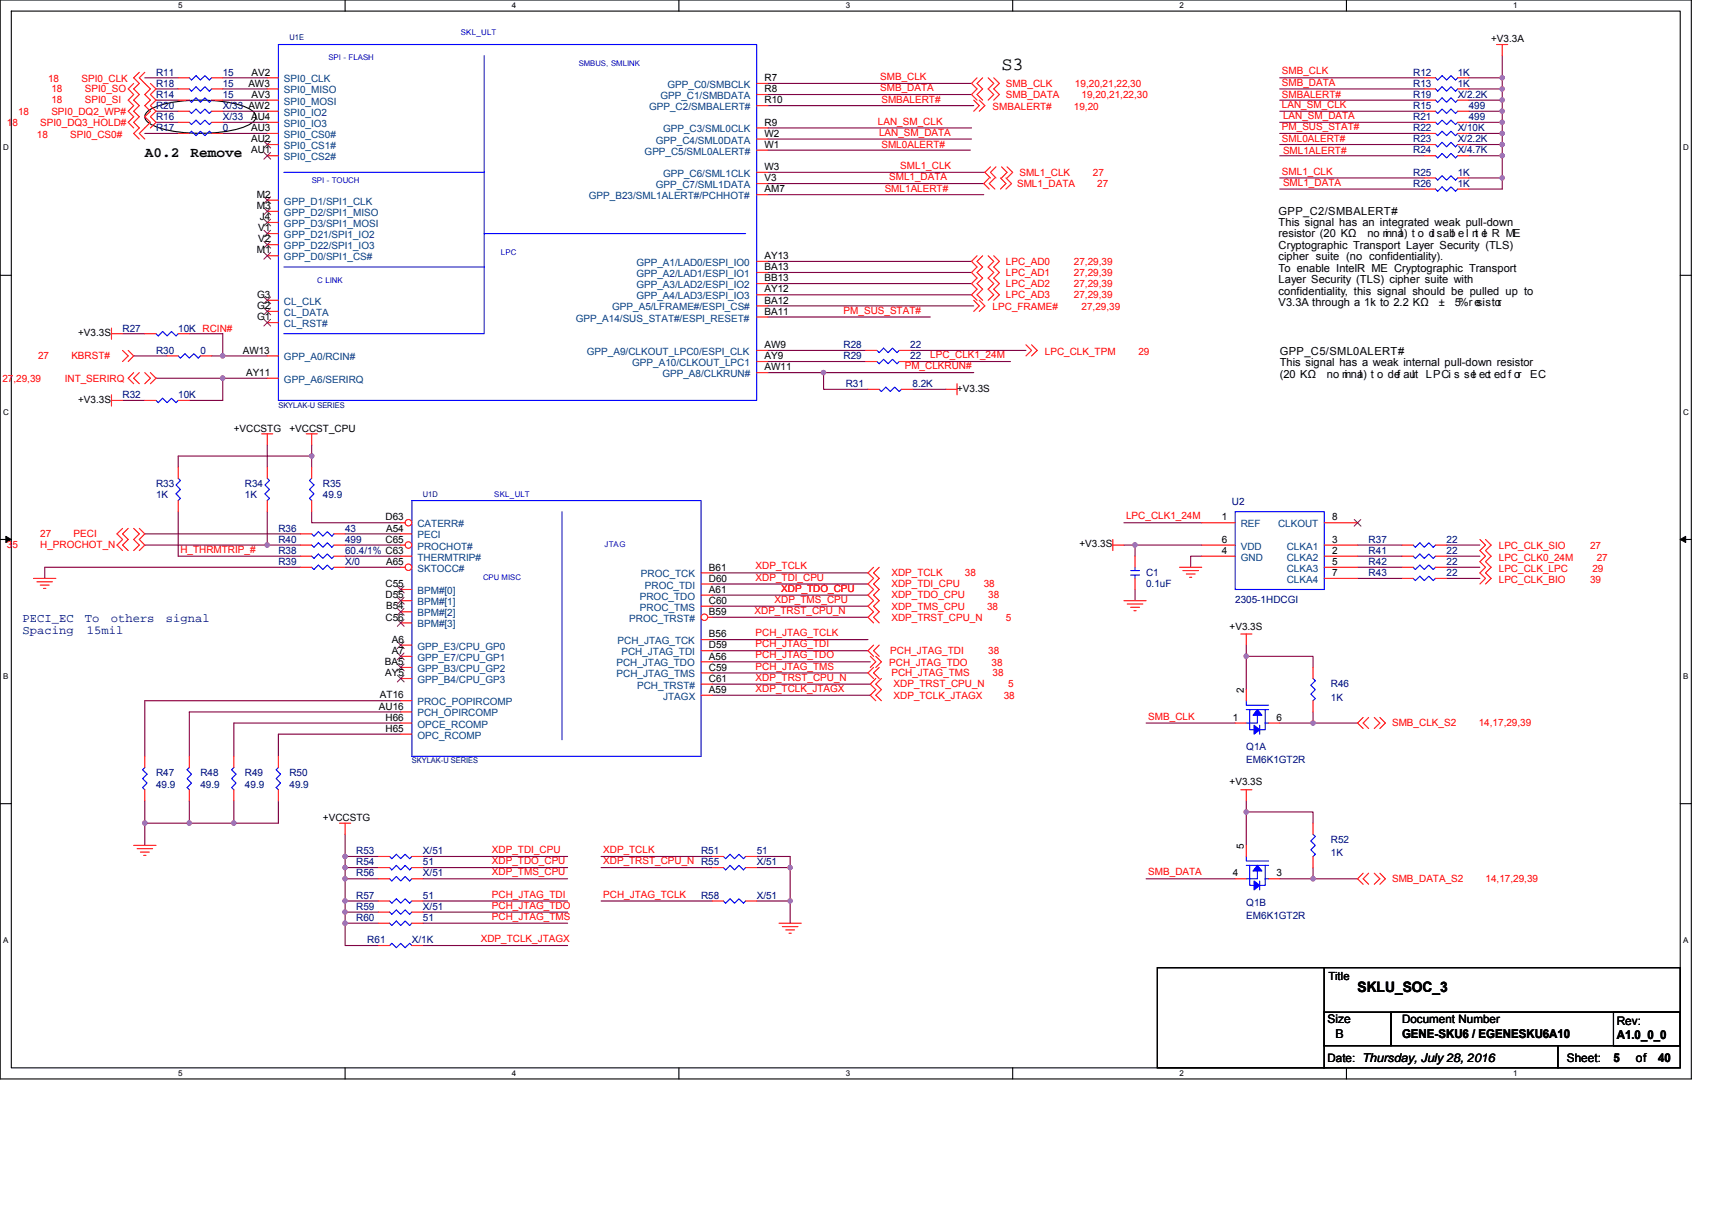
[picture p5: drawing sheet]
<svg xmlns="http://www.w3.org/2000/svg" width="297mm" height="210mm" viewBox="0 0 297 210" stroke-linecap="round" stroke-linejoin="round" font-family="sans-serif">
<path d="M0 0h293.5v187.2h-293.5zM2 1.9h289.5v183.4h-289.5z" fill="none" stroke="#000" stroke-width=".19"/>
<g fill="#fff">
<path d="M30.9 .2h.8v1.6h-.8z"/>
<path d="M30.9 185.5h.8v1.6h-.8z"/>
</g>
<path d="M59.9 0v1.9M59.9 185.3v1.9" fill="none" stroke="#000" stroke-width=".19"/>
<g fill="#fff">
<path d="M88.8 .2h.8v1.6h-.8z"/>
<path d="M88.8 185.5h.8v1.6h-.8z"/>
</g>
<path d="M117.8 0v1.9M117.8 185.3v1.9" fill="none" stroke="#000" stroke-width=".19"/>
<g fill="#fff">
<path d="M146.7 .2h.8v1.6h-.8z"/>
<path d="M146.7 185.5h.8v1.6h-.8z"/>
</g>
<path d="M175.7 0v1.9M175.7 185.3v1.9" fill="none" stroke="#000" stroke-width=".19"/>
<g fill="#fff">
<path d="M204.7 .2h.7v1.6h-.7z"/>
<path d="M204.7 185.5h.7v1.6h-.7z"/>
</g>
<path d="M233.6 0v1.9M233.6 185.3v1.9" fill="none" stroke="#000" stroke-width=".19"/>
<g fill="#fff">
<path d="M262.6 .2h.7v1.6h-.7z"/>
<path d="M262.6 185.5h.7v1.6h-.7z"/>
<path d="M.5 24.8h1v1.6h-1z"/>
<path d="M292 24.8h1v1.6h-1z"/>
<path d="M.5 70.7h1v1.5h-1z"/>
<path d="M292 70.7h1v1.5h-1z"/>
</g>
<path d="M0 47.8h2M291.5 47.8h2" fill="none" stroke="#000" stroke-width=".19"/>
<g fill="#fff">
<path d="M.5 116.5h.9v1.6h-.9z"/>
<path d="M292 116.5h.9v1.6h-.9z"/>
</g>
<path d="M0 93.6h2M291.5 93.6h2" fill="none" stroke="#000" stroke-width=".19"/>
<path d="M1 93.1l1 .5-1 .5zM291.5 93.6l1-.5v1z" fill="#000" stroke="#000" stroke-width=".17"/>
<g fill="#fff">
<path d="M.5 162.4h.9v1.5h-.9z"/>
<path d="M292 162.4h.9v1.5h-.9z"/>
</g>
<path d="M25.5 19.4a10 10 0 0 1 5.2-1.8 25.7 25.7 0 0 1 12.2 1.1 2.13 2.13 0 0 1 1.5 1.6 2.14 2.14 0 0 1-1.5 1.5 25.7 25.7 0 0 1-13.4 .9 6.4 6.4 0 0 1-4.3-2l-.1-.4 .1-.5zM0 139.5h2M291.5 139.5h2M200.8 167.9h29v17.4h-29zM229.8 175.7h11.5v5.8h-11.5zM229.8 167.9h61.7v7.8h-61.7zM241.3 175.7h50.2v5.8h-50.2zM279.9 175.7h11.6v5.8h-11.6zM229.8 181.5h40.5v3.8h-40.5zM270.3 181.5h21.2v3.8h-21.2z" fill="none" stroke="#000" stroke-width=".19"/>
<g fill="none" stroke="#800040" stroke-width=".19">
<path d="M25.1 13.5h5.8M27.1 15.4h3.8M27.1 17.4h3.8M27.1 19.3h3.8M38.6 13.5h7.8M38.6 15.4h7.8M38.6 17.4h7.8M38.6 19.3h7.8M133.2 14.5h35.4M133.2 16.4h35.4M133.2 18.3h35.7M222 13.5h25.1"/>
<path d="M222 15.4h25.1M222 17.4h25.1M222 19.3h25.1M254.8 17.4h5.8M254.8 15.4h5.8M254.8 13.5h5.8M254.8 19.3h5.8M260.6 15.4v2M260.6 9.7v3.8M260.6 17.4v1.9M260.6 13.5v1.9M260.6 19.3v1.9"/>
<path d="M25.1 23.2h5.8M27.1 21.2h3.8M38.6 23.2h7.8M38.6 21.2h7.8M133.2 33.8h37.5M133.2 26.1h35.2M133.2 22.2h35.4M133.2 24.1h35.4M133.2 31.9h37.5M133.2 29.9h37.7M222 21.2h25.1M222 23.2h25.1"/>
<path d="M222 25.1h25.1M222 27h25.1M222 30.9h25.1M222 32.8h25.1M254.8 21.2h5.8M254.8 23.2h5.8M254.8 25.1h5.8M254.8 27h5.8M254.8 30.9h5.8M260.6 21.2v2M260.6 23.2v1.9M260.6 25.1v1.9"/>
<path d="M260.6 27v3.9M260.6 30.9v1.9h-5.8M21.3 57.9h3.8M32.8 57.9h5.8v3.9M133.2 53.1h35.7M133.2 45.4h35.4M133.2 47.3h35.4M133.2 49.2h35.4M133.2 51.2h35.4M133.2 55h28.2M21.3 69.5h3.8M23.2 61.8h5.8"/>
<path d="M27.1 65.6h11.5M36.7 61.8h1.9M38.6 61.8h7.8M38.6 65.6v3.9h-5.8M38.6 65.6h7.8M46.4 77.2v3.9M54.1 77.2v1.9M54.1 79.1v2M54.1 79.1h-23.2v2M133.2 60.8h17M133.2 62.7h17M133.2 64.7h9.7v2.9h7.7"/>
<path d="M142.9 64.7h26M157.9 60.8h20.1M157.9 62.7h17.4M158.3 67.6h5.8M25.1 94.6h21.3M25.1 92.6h27.1M30.9 88.8v7.7h21.3M46.4 88.8v5.8M46.4 94.6h5.8M52.2 98.4h-44.4v2M54.1 88.8v1.9h15.4M59.9 98.4h9.6"/>
<path d="M59.9 92.6h9.6M59.9 94.6h9.6M59.9 96.5h9.6M123.6 99.4h27M195 94.6h1.9M195 90.7h13.5M196.9 94.6v1.9M196.9 94.6h11.6M208.5 96.5h-1.9v1.9M235.5 96.5h7.8M235.5 98.4h7.8M235.5 94.6h7.8"/>
<path d="M251 94.6h5.8M251 96.5h5.8M251 98.4h5.8M123.6 103.3h27M123.6 105.2h27M123.6 107.1h27M123.6 111h27M123.6 112.9h27M123.6 101.3h27M123.6 116.8h27M123.6 114.9h27.4M123.6 118.7h27.4"/>
<path d="M196.9 102.3v1.9M216.2 113.9v5.8M216.2 112v1.9M216.2 113.9h11.6v1.9M235.5 100.4h7.8M251 100.4h5.8M25.1 139v3.9M32.8 139v3.9M40.6 139v3.9M48.3 139v3.9h-7.7M69.5 121.6h-44.4v9.7M69.5 123.5h-36.7v7.8"/>
<path d="M69.5 125.5h-28.9v5.8M69.5 127.4h-21.2v3.9M123.6 120.6h27.4M198.9 125.5h15.4M216.2 139v1.9M227.8 123.5v2h-5.8M227.8 125.5h7.7M25.1 142.9h7.7M25.1 142.9v3.8M32.8 142.9h7.8M59.9 150.6v1.9M59.9 144.8v3.8"/>
<path d="M59.9 152.5v3.9M59.9 158.3v1.9M59.9 156.4v1.9M59.9 148.6v2M59.9 148.6h5.8M59.9 150.6h5.8M59.9 152.5h5.8M59.9 156.4h5.8M59.9 158.3h5.8M73.4 150.6h25.1M73.4 152.5h25.1M73.4 158.3h25.1"/>
<path d="M73.4 148.6h25.1M73.4 156.4h25.1M104.3 148.6h19.3M104.3 150.6h19.3M104.3 156.4h19.3M131.3 156.4h5.8M131.3 148.6h5.8v2M131.3 150.6h5.8v5.8M137.1 156.4v3.8M198.9 152.5h15.4M216.2 140.9v5.8M216.2 140.9h11.6v2"/>
<path d="M222 152.5h5.8M227.8 150.6v1.9M227.8 152.5h7.7M59.9 160.2h5.8M59.9 160.2v3.9h5.8M73.4 160.2h25.1M73.4 164.1h25.1"/>
</g>
<g fill="#f0f" stroke="#f0f" stroke-width=".19">
<circle cx="25.1" cy="142.8" r=".38"/>
<circle cx="40.6" cy="142.8" r=".38"/>
<circle cx="32.8" cy="142.8" r=".38"/>
<circle cx="46.4" cy="94.6" r=".38"/>
<circle cx="59.9" cy="152.5" r=".38"/>
<circle cx="59.9" cy="150.6" r=".38"/>
<circle cx="137.1" cy="156.3" r=".38"/>
<circle cx="59.9" cy="158.3" r=".38"/>
<circle cx="59.9" cy="160.2" r=".38"/>
<circle cx="59.9" cy="156.3" r=".38"/>
<circle cx="59.9" cy="148.6" r=".38"/>
<circle cx="142.9" cy="64.7" r=".38"/>
<circle cx="38.6" cy="65.6" r=".38"/>
<circle cx="260.6" cy="17.4" r=".38"/>
<circle cx="260.6" cy="15.4" r=".38"/>
<circle cx="260.6" cy="19.3" r=".38"/>
<circle cx="260.6" cy="21.2" r=".38"/>
<circle cx="137.1" cy="150.6" r=".38"/>
<circle cx="260.6" cy="23.1" r=".38"/>
<circle cx="260.6" cy="27" r=".38"/>
<circle cx="260.6" cy="25.1" r=".38"/>
<circle cx="54.1" cy="79.1" r=".38"/>
<circle cx="260.6" cy="13.5" r=".38"/>
<circle cx="260.6" cy="30.9" r=".38"/>
<circle cx="38.6" cy="61.8" r=".38"/>
<circle cx="196.9" cy="94.6" r=".38"/>
<circle cx="227.8" cy="125.5" r=".38"/>
<circle cx="216.2" cy="113.9" r=".38"/>
<circle cx="227.8" cy="152.5" r=".38"/>
<circle cx="216.2" cy="140.9" r=".38"/>
</g>
<g fill="none" stroke="#f00" stroke-width=".19">
<path d="M23.2 14.5l-1 .9 1 1-1 1 1 .9-1 1 1 1-1 .9 1 1M24.2 12.6l-1 .9 1 1-1 .9 1 1-1 1 1 .9-1 1 1 1-1 .9 1 1-1 1 1 .9M25.1 12.6l-.9 .9 1.9 1.9-1 1 1 1-1 .9 1 1-1 1 1 .9-1.9 2 .9 .9M26.1 14.5l1 .9-1 1 1 1-1 .9 1 1-1 1 1 .9-1 1M30.9 19.3h1.9M30.9 15.4h1.9M36.7 19.3h1.9M36.7 15.4h1.9M46.4 13.5h1.9M46.4 15.4h1.9M46.4 17.4h1.9M46.4 19.3h1.9"/>
<path d="M131.3 14.5h1.9M131.3 16.4h1.9M131.3 18.3h1.9M168.9 17.4l1 .9-1 1M169.5 13.5l-.9 1 .9 .9-.9 1 .9 1M169.9 17.4l1 .9-1 1M170.5 13.5l-1 1 1 .9-1 1 1 1M171.4 13.5l1 1-1 .9 1 1-1 1M172.4 13.5l1 1-1 .9 1 1-1 1M247.1 15.4h2M252.9 15.4h1.9M259.7 7.7h1.9"/>
<path d="M260.6 7.7v2M46.4 21.2h1.9M46.4 23.2h1.9M46.4 25.1h1.9M46.4 27h1.9M46.4 34.7h1.9M46.4 36.7h1.9M46.4 38.6h1.9M131.3 22.2h1.9M131.3 24.1h1.9M131.3 26.1h1.9M131.3 29.9h1.9"/>
<path d="M131.3 31.9h1.9M131.3 33.8h1.9M171.6 30.9l-.9 1 .9 .9M171.8 29l-.9 .9 .9 1M172.6 30.9l-1 1 1 .9M172.8 29l-1 .9 1 1M173.6 30.9l.9 1-.9 .9M173.8 29l.9 .9-.9 1M174.5 30.9l1 1-1 .9M174.7 29l1 .9-1 1M247.1 23.2h2M247.1 32.8h2"/>
<path d="M247.1 30.9h2M252.9 23.2h1.9M252.9 32.8h1.9M252.9 30.9h1.9M19.3 57.9h2M19.3 56.9v2M46.4 40.5h1.9M46.4 42.5h1.9M46.4 44.4h1.9M46.4 52.1h1.9M46.4 54h1.9M46.4 56h1.9"/>
<path d="M131.3 45.4h1.9M131.3 47.3h1.9M131.3 49.2h1.9M131.3 51.2h1.9M131.3 53.1h1.9M131.3 55h1.9M168.9 52.1l1 1-1 .9M169.5 44.4l-.9 1 .9 .9-.9 1 .9 1-.9 .9 .9 1-.9 1 .9 .9M169.9 52.1l1 1-1 .9M170.5 44.4l-1 1 1 .9-1 1 1 1-1 .9 1 1-1 1 1 .9M171.4 44.4l1 1-1 .9 1 1-1 1 1 .9-1 1 1 1-1 .9M172.4 44.4l1 1-1 .9 1 1-1 1 1 .9-1 1 1 1-1 .9"/>
<path d="M178 59.8l1 1-1 1M179 59.8l1 1-1 1M19.3 69.5h2M19.3 68.5v2M21.3 60.8l.9 1-.9 .9M22.2 60.8l1 1-1 .9M23.2 64.7l-1 .9 1 1M24.2 64.7l-1 .9 1 1M25.1 64.7l1 .9-1 1M25.1 69.5h2M26.1 64.7l1 .9-1 1M30.9 69.5h1.9"/>
<path d="M45.4 75.3h1.9M46.4 75.3v1.9M46.4 61.8h1.9M46.4 65.6h1.9M53.1 75.3h2M54.1 75.3v1.9M131.3 60.8h1.9M131.3 62.7h1.9M131.3 64.7h1.9M150.2 62.7h1.9M150.2 60.8h1.9M150.6 67.6h1.9"/>
<path d="M156 62.7h1.9M156 60.8h1.9M156.4 67.6h1.9M164.1 67.6h1.9M166 66.6v1.9M21.3 91.7l-1 .9 1 1-1 1 1 .9M22.2 91.7l-.9 .9 .9 1-.9 1 .9 .9M23.2 91.7l1 .9-1 1 1 1-1 .9M24.2 91.7l.9 .9-.9 1 .9 1-.9 .9M30.9 81.1v1.9M30.9 86.9v1.9M52.2 98.4h1.9"/>
<path d="M52.2 94.6h1.9M54.1 86.9v1.9M54.1 81.1v1.9M58 98.4h1.9M58 94.6h1.9M151.6 98.4l-1 1 1 1-1 .9 1 1-1 1 1 .9-1 1 1 1-1 .9 1 1M152.5 98.4l-.9 1 .9 1-.9 .9 .9 1-.9 1 .9 .9-.9 1 .9 1-.9 .9 .9 1M193.1 94.6h1.9M193.1 93.6v1.9M204.7 98.4h3.8M205.2 99h2.7M205.8 99.6h1.6"/>
<path d="M243.3 96.5h1.9M249.1 96.5h1.9M256.8 93.6l.9 1-.9 .9 .9 1-.9 1 .9 .9-.9 1 .9 1-.9 .9M257.7 93.6l1 1-1 .9 1 1-1 1 1 .9-1 1 1 1-1 .9M5.8 100.4h3.9M6.4 101h2.7M7 101.5h1.5M7.6 102.1h.4M151 113.9l1 1-1 .9M151.6 115.8l-1 1 1 1M151.6 112l-1 .9 1 1M152 113.9l.9 1-.9 .9"/>
<path d="M152 117.8l-1 .9 1 1-1 .9 1 1M152.5 115.8l-.9 1 .9 1M152.5 112l-.9 .9 .9 1M152.9 117.8l-.9 .9 .9 1-.9 .9 .9 1M195 104.2h3.9M195.6 104.8h2.7M196.2 105.4h1.5M196.7 106h.4M206.4 100.2h.4M215.3 110h1.9M216.2 110v2M40.6 137.1v1.9"/>
<path d="M40.6 131.3v1.9M48.3 137.1v1.9M48.3 131.3v1.9M215.3 137.1h1.9M216.2 137.1v1.9M236.5 124.5l-1 1 1 .9M237.5 124.5l-1 1 1 .9M238.4 124.5l1 1-1 .9M239.4 124.5l1 1-1 .9M23.2 146.7h3.9M23.8 147.3h2.7M24.4 147.9h1.5"/>
<path d="M24.9 148.4h.4M58.9 142.9h2M59.9 142.9v1.9M65.7 158.3h1.9M65.7 152.5h1.9M71.5 158.3h1.9M71.5 152.5h1.9M123.6 150.6h1.9M129.4 150.6h1.9M236.5 151.5l-1 1 1 1M237.5 151.5l-1 1 1 1M238.4 151.5l1 1-1 1"/>
<path d="M239.4 151.5l1 1-1 1M65.7 164.1h1.9M71.5 164.1h1.9M135.2 160.2h3.8M135.7 160.8h2.7M136.3 161.4h1.6M136.9 161.9h.4"/>
</g>
<g fill="none" stroke="#00f" stroke-width=".19">
<path d="M32.8 15.4l.4 .4 .8-.8 .8 .8 .8-.8 .7 .8 .4-.4M36.7 19.3l-.4 .4-.7-.8-.8 .8-.8-.8-.8 .8-.4-.4M48.3 7.7h83v61.8h-83zM84 9.7v30.8M249.1 15.4l.3 .4 .8-.8 .8 .8 .8-.8 .7 .8 .4-.4M49.3 29.9h34.7M252.9 23.2l-.4 .3-.7-.7-.8 .7-.8-.7-.8 .7-.3-.3M252.9 32.8l-.4 .4-.7-.8-.8 .8-.8-.8-.8 .8-.3-.4M252.9 30.9l-.4 .4-.7-.8-.8 .8-.8-.8-.8 .8-.3-.4M49.3 46.3h34.7M129.4 40.5h-45.4v17.4h-34.7M30.9 69.5l-.4 .4-.7-.8-.8 .8-.8-.8-.8 .8-.3-.4"/>
<path d="M156 62.7l-.4 .4-.7-.7-.8 .7-.8-.7-.8 .7-.4-.4M156 60.8l-.4 .4-.7-.8-.8 .8-.8-.8-.8 .8-.4-.4M156.4 67.6l-.4 .3-.8-.7-.7 .7-.8-.7-.8 .7-.4-.3M30.9 83l.4 .4-.8 .8 .8 .7-.8 .8 .8 .8-.4 .4M54.1 83l-.4 .4 .8 .8-.8 .7 .8 .8-.8 .8 .4 .4M54.1 98.4l.4 .4 .7-.7 .8 .7 .8-.7 .8 .7 .4-.4M54.1 94.6l.4 .4 .7-.8 .8 .8 .8-.8 .8 .8 .4-.4M71.5 86.9h50.1v44.4h-50.1zM97.5 88.8v39.6M245.2 96.5l.4 .4 .8-.8 .7 .8 .8-.8 .8 .8 .4-.4M40.6 133.2l-.4 .4 .8 .7-.8 .8 .8 .8-.8 .8 .4 .4M48.3 133.2l-.4 .4 .8 .7-.8 .8 .8 .8-.8 .8 .4 .4"/>
<path d="M67.6 158.3l.4 .4 .8-.8 .7 .8 .8-.8 .8 .8 .4-.4M67.6 152.5l.4 .4 .8-.8 .7 .8 .8-.8 .8 .8 .4-.4M129.4 150.6l-.4 .4-.8-.8-.8 .8-.7-.8-.8 .8-.4-.4M67.6 164.1l.4-.4 .8 .8 .7-.8 .8 .8 .8-.8 .4 .4"/>
</g>
<g fill="none" stroke="#804000" stroke-width=".17">
<path d="M45.8 24.5l1.2 1.2M45.8 26.5l1.2 1.1M45.8 34.2l1.2 1.1M45.8 36.1l1.2 1.2M45.8 38l1.2 1.2M45.8 40l1.2 1.1M46.9 24.5l-1.1 1.2M46.9 26.5l-1.1 1.1M46.9 34.2l-1.1 1.1M46.9 36.1l-1.1 1.2M46.9 38l-1.1 1.2M46.9 40l-1.1 1.1"/>
<path d="M45.8 41.9l1.2 1.2M45.8 43.8l1.2 1.2M45.8 51.5l1.2 1.2M45.8 53.5l1.2 1.1M45.8 55.4l1.2 1.2M46.9 41.9l-1.1 1.2M46.9 43.8l-1.1 1.2M46.9 51.5l-1.1 1.2M46.9 53.5l-1.1 1.1M46.9 55.4l-1.1 1.2"/>
</g>
<circle cx="70.9" cy="90.7" r=".57" fill="#fff" stroke="#f00" stroke-width=".19"/>
<path d="M69.5 90.7h.8M121.6 99.4h2M121.6 101.3h2M121.6 103.3h2M121.6 105.2h2M69.5 127.4h2" fill="none" stroke="#f00" stroke-width=".19"/>
<circle cx="122.2" cy="107.1" r=".57" fill="#fff" stroke="#f00" stroke-width=".19"/>
<g fill="none" stroke="#f00" stroke-width=".19">
<path d="M69.5 92.6h2M69.5 115.8h2M69.5 117.8h2M69.5 112h2M69.5 113.9h2M69.5 102.3h2M69.5 104.2h2M69.5 106.2h2M69.5 108.1h2M121.6 111h2M121.6 112.9h2M121.6 114.9h2"/>
<path d="M121.6 116.8h2M121.6 118.7h2M122.8 107.1h.8M69.5 121.6h2M69.5 125.5h2M69.5 123.5h2M121.6 120.6h2"/>
</g>
<g fill="none" stroke="#804000" stroke-width=".17">
<path d="M69 115.3l1.1 1.1M69 117.2l1.1 1.1M69 111.4l1.1 1.1M69 113.3l1.1 1.2M69 101.7l1.1 1.2M69 103.7l1.1 1.1M69 105.6l1.1 1.2M69 107.5l1.1 1.2M70.1 115.3l-1.2 1.1M70.1 117.2l-1.2 1.1M70.1 111.4l-1.2 1.1M70.1 113.3l-1.2 1.2"/>
<path d="M70.1 101.7l-1.2 1.2M70.1 103.7l-1.2 1.1M70.1 105.6l-1.2 1.2M70.1 107.5l-1.2 1.2"/>
</g>
<circle cx="70.9" cy="94.6" r=".57" fill="#fff" stroke="#f00" stroke-width=".19"/>
<path d="M69.5 94.6h.8" fill="none" stroke="#f00" stroke-width=".19"/>
<circle cx="70.9" cy="98.4" r=".57" fill="#fff" stroke="#f00" stroke-width=".19"/>
<g fill="none" stroke="#f00" stroke-width=".19">
<path d="M30.9 13.5h1.9M30.9 17.4h1.9M36.7 13.5h1.9M36.7 17.4h1.9M247.1 19.3h2M247.1 13.5h2M247.1 17.4h2M252.9 19.3h1.9M252.9 13.5h1.9M252.9 17.4h1.9M30.9 23.2h1.9M30.9 21.2h1.9"/>
<path d="M36.7 23.2h1.9M36.7 21.2h1.9M247.1 21.2h2M247.1 27h2M247.1 25.1h2M252.9 21.2h1.9M252.9 27h1.9M252.9 25.1h1.9M25.1 57.9h2M30.9 57.9h1.9M29 61.8h1.9M34.8 61.8h1.9"/>
<path d="M46.4 81.1v1.9M46.4 86.9v1.9M52.2 96.5h1.9M52.2 92.6h1.9M58 96.5h1.9M58 92.6h1.9M69.5 96.5h2M69.5 98.4h.8M196.9 96.5v1.9M208.5 96.5h5.8M208.5 90.7h5.8M208.5 94.6h5.8"/>
<path d="M229.8 94.6h5.7M229.8 90.7h5.7M229.8 96.5h5.7M229.8 98.4h5.7M243.3 98.4h1.9M243.3 94.6h1.9M249.1 98.4h1.9M249.1 94.6h1.9M196.9 100.4v1.9M216.2 119.7v1.9M227.8 115.8v2M229.8 100.4h5.7"/>
<path d="M243.3 100.4h1.9M249.1 100.4h1.9M25.1 137.1v1.9M25.1 131.3v1.9M32.8 137.1v1.9M32.8 131.3v1.9M214.3 125.5h1.9M220.1 125.5h1.9M227.8 121.6v1.9M65.7 148.6h1.9M65.7 150.6h1.9M65.7 156.4h1.9"/>
<path d="M71.5 148.6h1.9M71.5 150.6h1.9M71.5 156.4h1.9M123.6 156.4h1.9M123.6 148.6h1.9M129.4 156.4h1.9M129.4 148.6h1.9M214.3 152.5h1.9M216.2 146.7v1.9M220.1 152.5h1.9M227.8 148.6v2M227.8 142.9v1.9"/>
<path d="M65.7 160.2h1.9M71.5 160.2h1.9"/>
</g>
<g fill="none" stroke="#00f" stroke-width=".19">
<path d="M36.7 13.5l-.4 .4-.7-.8-.8 .8-.8-.8-.8 .8-.4-.4M36.7 17.4l-.4 .4-.7-.8-.8 .8-.8-.8-.8 .8-.4-.4M249.1 19.3l.3 .4 .8-.8 .8 .8 .8-.8 .7 .8 .4-.4M252.9 13.5l-.4 .4-.7-.8-.8 .8-.8-.8-.8 .8-.3-.4M252.9 17.4l-.4 .4-.7-.8-.8 .8-.8-.8-.8 .8-.3-.4M32.8 23.2l.4-.4 .8 .7 .8-.7 .8 .7 .7-.7 .4 .4M36.7 21.2l-.4 .4-.7-.8-.8 .8-.8-.8-.8 .8-.4-.4M249.1 25.1l.3 .4 .8-.8 .8 .8 .8-.8 .7 .8 .4-.4M249.1 21.2l.3 .4 .8-.8 .8 .8 .8-.8 .7 .8 .4-.4M252.9 27l-.4 .4-.7-.8-.8 .8-.8-.8-.8 .8-.3-.4M30.9 57.9l-.4 .4-.7-.8-.8 .8-.8-.8-.8 .8-.3-.4M34.8 61.8l-.4 .3-.8-.7-.8 .7-.7-.7-.8 .7-.4-.3"/>
<path d="M46.4 83l.4 .4-.8 .8 .8 .7-.8 .8 .8 .8-.4 .4M54.1 96.5l.4 .4 .7-.8 .8 .8 .8-.8 .8 .8 .4-.4M58 92.6l-.4 .4-.8-.7-.8 .7-.8-.7-.7 .7-.4-.4M196.2 99h1.5M196.2 99.8h1.5M196.9 98.4v.6M196.9 99.8v.6M214.3 88.8h15.5v13.5h-15.5zM245.2 98.4l.4 .4 .8-.7 .7 .7 .8-.7 .8 .7 .4-.4M245.2 94.6l.4 .4 .8-.8 .7 .8 .8-.8 .8 .8 .4-.4M227.8 117.8l.4 .3-.8 .8 .8 .8-.8 .8 .8 .7-.4 .4M245.2 100.4l.4 .4 .8-.8 .7 .8 .8-.8 .8 .8 .4-.4"/>
<path d="M25.1 133.2l-.4 .4 .8 .7-.8 .8 .8 .8-.8 .8 .4 .4M32.8 133.2l-.3 .4 .7 .7-.7 .8 .7 .8-.7 .8 .3 .4M216.2 123.1h3.9M216.2 121.6v.8h3.9M216.8 123.1v3.5h.8M218.2 124.1v1.4h-2M218.6 125.9v1.5M219.5 123.1v2.4M219.5 125.5v1.1h-.9M219.5 125.5h.6M67.6 148.6l.4 .4 .8-.7 .7 .7 .8-.7 .8 .7 .4-.4M67.6 156.4l.4 .3 .8-.7 .7 .7 .8-.7 .8 .7 .4-.3"/>
<path d="M71.5 150.6l-.4 .4-.8-.8-.8 .8-.7-.8-.8 .8-.4-.4M125.5 156.4l.4 .3 .8-.7 .7 .7 .8-.7 .8 .7 .4-.3M125.5 148.6l.4 .4 .8-.7 .7 .7 .8-.7 .8 .7 .4-.4M216.2 150.2h3.9M216.2 148.6v.8h3.9M216.8 150.2v3.4h.8M218.2 151.2v1.3h-2M218.6 152.9v1.5M219.5 150.2v2.3M219.5 152.5v1.1h-.9M219.5 152.5h.6M227.8 144.8l.4 .4-.8 .7 .8 .8-.8 .8 .8 .8-.4 .3"/>
<path d="M71.5 160.2l-.4 .4-.8-.8-.8 .8-.7-.8-.8 .8-.4-.4"/>
</g>
<g fill="#00f" stroke="#00f" stroke-width=".19">
<path d="M218.2 123.1l.7 1h-1.5z" fill-rule="evenodd"/>
<path d="M217.6 125.9l1 .7-1 .8z" fill-rule="evenodd"/>
<path d="M218.2 150.2l.7 1h-1.5z" fill-rule="evenodd"/>
<path d="M217.6 152.9l1 .7-1 .8z" fill-rule="evenodd"/>
</g>
<path d="M235 90.1l1.1 1.2M236.1 90.1l-1.2 1.2" fill="none" stroke="#804000" stroke-width=".17"/>
<g fill="#f0f" stroke="#f0f" stroke-width=".19">
<circle cx="25.1" cy="142.8" r=".38"/>
<circle cx="40.6" cy="142.8" r=".38"/>
<circle cx="32.8" cy="142.8" r=".38"/>
<circle cx="46.4" cy="94.6" r=".38"/>
<circle cx="59.9" cy="152.5" r=".38"/>
<circle cx="59.9" cy="150.6" r=".38"/>
<circle cx="137.1" cy="156.3" r=".38"/>
<circle cx="59.9" cy="158.3" r=".38"/>
<circle cx="59.9" cy="160.2" r=".38"/>
<circle cx="59.9" cy="156.3" r=".38"/>
<circle cx="59.9" cy="148.6" r=".38"/>
<circle cx="142.9" cy="64.7" r=".38"/>
<circle cx="38.6" cy="65.6" r=".38"/>
<circle cx="260.6" cy="17.4" r=".38"/>
<circle cx="260.6" cy="15.4" r=".38"/>
<circle cx="260.6" cy="19.3" r=".38"/>
<circle cx="260.6" cy="21.2" r=".38"/>
<circle cx="137.1" cy="150.6" r=".38"/>
<circle cx="260.6" cy="23.1" r=".38"/>
<circle cx="260.6" cy="27" r=".38"/>
<circle cx="260.6" cy="25.1" r=".38"/>
<circle cx="54.1" cy="79.1" r=".38"/>
<circle cx="260.6" cy="13.5" r=".38"/>
<circle cx="260.6" cy="30.9" r=".38"/>
<circle cx="38.6" cy="61.8" r=".38"/>
<circle cx="196.9" cy="94.6" r=".38"/>
<circle cx="227.8" cy="125.5" r=".38"/>
<circle cx="216.2" cy="113.9" r=".38"/>
<circle cx="227.8" cy="152.5" r=".38"/>
<circle cx="216.2" cy="140.9" r=".38"/>
</g>
<text font-size="3.2" x="173.8" y="12.2">S3</text>
<g font-size="2.5">
<text x="25.1" y="27.2">A0.2</text>
<text x="33.1" y="27.2">Remove</text>
<text x="235.5" y="172.2">SKLU_SOC_3</text>
</g>
<g font-size="2.1" fill="#000080">
<text x="3.9" y="107.9">PECI_EC</text>
<text x="14.7" y="107.9">To</text>
<text x="19.2" y="107.9">others</text>
<text x="28.8" y="107.9">signal</text>
<text x="3.9" y="110">Spacing</text>
<text x="15.1" y="110">15mil</text>
</g>
<g font-size="2.1">
<text x="230.3" y="177.5">Size</text>
<text x="280.5" y="177.9">Rev:</text>
<text x="231.7" y="180.1">B</text>
<text x="243.3" y="180.1">GENE-SKU6 / EGENESKU6A10</text>
<text x="271.8" y="184.3">Sheet:</text>
<text x="279.9" y="184.4">5</text>
<text x="280.5" y="180.3">A1.0_0_0</text>
<text x="283.8" y="184.3">of</text>
<text x="287.7" y="184.4">40</text>
</g>
<g font-size="2">
<text x="243.3" y="177.5">Document Number</text>
<text x="230.3" y="184.2">Date: Thursday, July 28, 2016</text>
</g>
<g font-size="1.9">
<text x="221.8" y="37.2">GPP_C2/SMBALERT#</text>
<text x="221.8" y="39.2">This signal has an integrated weak pull-down</text>
<text x="221.8" y="41.2">resistor (20 KΩ</text>
<text x="237.3" y="41.2">no m</text>
<text x="240.4" y="41.2">i nal) t o di sabl e I nt el R ME</text>
<text x="221.8" y="43.2">Cryptographic Transport Layer Security (TLS)</text>
<text x="221.8" y="45.2">cipher suite (no confidentiality).</text>
<text x="221.8" y="47.2">To enable IntelR ME Cryptographic Transport</text>
<text x="221.8" y="49.2">Layer Security (TLS) cipher suite with</text>
<text x="221.8" y="51.2">confidentiality, this signal should be pulled up to</text>
<text x="221.8" y="53.2">V3.3A through a 1k to 2.2 KΩ</text>
<text x="249.6" y="53.2">±</text>
<text x="252.4" y="53.2">5%resistor.</text>
<text x="222" y="61.6">GPP_C5/SML0ALERT#</text>
<text x="222" y="63.5">This signal has a weak internal pull-down resistor</text>
<text x="222" y="65.5">(20 KΩ</text>
<text x="230.2" y="65.5">no m</text>
<text x="233.3" y="65.5">i nal) t o def ault LPCi s sel ect ed f or</text>
<text x="265.5" y="65.5">EC.</text>
<text x="230.5" y="170.1">Title</text>
</g>
<g font-size="1.7">
<text x="258.7" y="7.3">+V3.3A</text>
<text x="43.1" y="15">AW3</text>
<text x="43.6" y="13.1">AV2</text>
<text x="43.6" y="17">AV3</text>
<text x="132.6" y="17.9">R10</text>
<text x="132.6" y="14.1">R7</text>
<text x="132.6" y="16">R8</text>
<text x="43.6" y="20.8">AU4</text>
<text x="43.6" y="22.8">AU3</text>
<text x="132.6" y="23.7">W2</text>
<text x="132.6" y="21.8">R9</text>
<text x="43.6" y="24.7">AU2</text>
<text x="43.6" y="26.6">AU1</text>
<text x="132.6" y="25.7">W1</text>
<text x="132.6" y="29.5">W3</text>
<text x="44.6" y="34.3">M2</text>
<text x="132.6" y="31.5">V3</text>
<text x="132.6" y="33.4">AM7</text>
<text x="44.6" y="36.3">M3</text>
<text x="44.8" y="40.1">V1</text>
<text x="45.1" y="38.2">J4</text>
<text x="44.6" y="44">M1</text>
<text x="44.8" y="42.1">V2</text>
<text x="132.6" y="45">AY13</text>
<text x="132.6" y="46.9">BA13</text>
<text x="44.6" y="51.7">G3</text>
<text x="44.6" y="53.6">G2</text>
<text x="132.6" y="52.7">BA12</text>
<text x="132.6" y="48.8">BB13</text>
<text x="132.6" y="50.8">AY12</text>
<text x="13.5" y="58.3">+V3.3S</text>
<text x="44.6" y="55.6">G1</text>
<text x="132.6" y="54.6">BA11</text>
<text x="42.1" y="61.4">AW13</text>
<text x="42.7" y="65.2">AY11</text>
<text x="132.6" y="64.3">AW11</text>
<text x="132.6" y="62.3">AY9</text>
<text x="132.6" y="60.4">AW9</text>
<text x="13.5" y="69.9">+V3.3S</text>
<text x="166" y="67.9">+V3.3S</text>
<text x="40.6" y="74.9">+VCCSTG</text>
<text x="50.2" y="74.9">+VCCST_CPU</text>
<text x="66.9" y="90.3">D63</text>
<text x="66.9" y="94.2">C65</text>
<text x="67" y="92.2">A54</text>
<text x="187.3" y="95">+V3.3S</text>
<text x="212" y="90.3">1</text>
<text x="212" y="94.2">6</text>
<text x="231.1" y="90.3">8</text>
<text x="231.1" y="94.2">3</text>
<text x="66.9" y="101.9">C55</text>
<text x="67" y="98">A65</text>
<text x="123" y="99">B61</text>
<text x="123" y="100.9">D60</text>
<text x="212" y="96.1">4</text>
<text x="231.1" y="96.1">2</text>
<text x="231.1" y="100">7</text>
<text x="231.1" y="98">5</text>
<text x="66.9" y="103.8">D55</text>
<text x="66.9" y="107.7">C56</text>
<text x="67" y="105.8">B54</text>
<text x="123" y="104.8">C60</text>
<text x="123" y="102.9">A61</text>
<text x="123" y="106.7">B59</text>
<text x="68" y="111.5">A6</text>
<text x="68" y="113.5">A7</text>
<text x="123" y="112.5">D59</text>
<text x="123" y="110.6">B56</text>
<text x="213.3" y="109.3">+V3.3S</text>
<text x="66.8" y="115.4">BA5</text>
<text x="66.8" y="117.3">AY5</text>
<text x="123" y="114.4">A56</text>
<text x="123" y="118.3">C61</text>
<text x="123" y="116.4">C59</text>
<text x="65.7" y="123.1">AU16</text>
<text x="65.9" y="121.2">AT16</text>
<text x="66.9" y="125.1">H66</text>
<text x="123" y="120.2">A59</text>
<text x="213.9" y="125.1">1</text>
<text x="215.8" y="120.2" transform="rotate(-90 215.8 120.2)">2</text>
<text x="221.5" y="125.1">6</text>
<text x="66.9" y="127">H65</text>
<text x="213.3" y="136.3">+V3.3S</text>
<text x="56" y="142.5">+VCCSTG</text>
<text x="215.8" y="147.3" transform="rotate(-90 215.8 147.3)">5</text>
<text x="213.9" y="152.1">4</text>
<text x="221.5" y="152.1">3</text>
</g>
<g font-size="1.7" fill="#f00">
<text x="8.3" y="14.3">18</text>
<text x="8.9" y="16">18</text>
<text x="8.9" y="17.9">18</text>
<text x="14.1" y="14.3">SPI0_CLK</text>
<text x="14.7" y="16">SPI0_SO</text>
<text x="14.7" y="17.9">SPI0_SI</text>
<text x="152.7" y="13.9">SMB_CLK</text>
<text x="152.7" y="15.8">SMB_DATA</text>
<text x="152.9" y="17.9">SMBALERT#</text>
<text x="174.5" y="15">SMB_CLK</text>
<text x="174.5" y="17">SMB_DATA</text>
<text x="186.5" y="15">19,20,21,22,30</text>
<text x="187.7" y="17">19,20,21,22,30</text>
<text x="222.4" y="12.9">SMB_CLK</text>
<text x="222.4" y="17">SMBALERT#</text>
<text x="222.4" y="14.8">SMB_DATA</text>
<text x="1.2" y="21.8">18</text>
<text x="3.1" y="19.9">18</text>
<text x="6.4" y="23.9">18</text>
<text x="7" y="21.8">SPI0_DQ3_HOLD#</text>
<text x="8.9" y="19.9">SPI0_DQ2_WP#</text>
<text x="12.2" y="23.9">SPI0_CS0#</text>
<text x="152.3" y="21.6">LAN_SM_CLK</text>
<text x="152.5" y="23.5">LAN_SM_DATA</text>
<text x="172.2" y="19.1">SMBALERT#</text>
<text x="186.3" y="19.1">19,20</text>
<text x="222.4" y="18.7">LAN_SM_CLK</text>
<text x="222.4" y="22.6">PM_SUS_STAT#</text>
<text x="222.6" y="20.6">LAN_SM_DATA</text>
<text x="152.9" y="25.7">SML0ALERT#</text>
<text x="156.2" y="29.3">SML1_CLK</text>
<text x="222.4" y="24.7">SML0ALERT#</text>
<text x="222.6" y="26.6">SML1ALERT#</text>
<text x="153.5" y="33.4">SML1ALERT#</text>
<text x="154.3" y="31.3">SML1_DATA</text>
<text x="176.5" y="32.4">SML1_DATA</text>
<text x="176.9" y="30.5">SML1_CLK</text>
<text x="189.6" y="30.5">27</text>
<text x="190.4" y="32.4">27</text>
<text x="222.4" y="30.3">SML1_CLK</text>
<text x="222.6" y="32.2">SML1_DATA</text>
<text x="174.5" y="45.9">LPC_AD0</text>
<text x="174.5" y="47.9">LPC_AD1</text>
<text x="186.3" y="45.9">27,29,39</text>
<text x="186.3" y="47.9">27,29,39</text>
<text x="172.2" y="53.8">LPC_FRAME#</text>
<text x="174.5" y="49.8">LPC_AD2</text>
<text x="174.5" y="51.7">LPC_AD3</text>
<text x="186.3" y="49.8">27,29,39</text>
<text x="186.3" y="51.7">27,29,39</text>
<text x="187.7" y="53.8">27,29,39</text>
<text x="146.4" y="54.4">PM_SUS_STAT#</text>
<text x="6.6" y="62.4">27</text>
<text x="12.4" y="62.4">KBRST#</text>
<text x="157" y="64.1">PM_CLKRUN#</text>
<text x="161.4" y="62.1">LPC_CLK1_24M</text>
<text x="181.3" y="61.6">LPC_CLK_TPM</text>
<text x="197.5" y="61.6">29</text>
<text x=".4" y="66.2">27,29,39</text>
<text x="11.2" y="66.2">INT_SERIRQ</text>
<text x="1.2" y="95.2">35</text>
<text x="7" y="93.2">27</text>
<text x="7" y="95.2">H_PROCHOT_N</text>
<text x="12.8" y="93.2">PECI</text>
<text x="31.3" y="95.9">H_THRMTRIP_#</text>
<text x="195.4" y="90.1">LPC_CLK1_24M</text>
<text x="260.1" y="95.4">LPC_CLK_SIO</text>
<text x="275.9" y="95.4">27</text>
<text x="131.1" y="98.8">XDP_TCLK</text>
<text x="131.1" y="100.8">XDP_TDI_CPU</text>
<text x="154.7" y="100">XDP_TCLK</text>
<text x="154.7" y="101.9">XDP_TDI_CPU</text>
<text x="167.4" y="100">38</text>
<text x="170.7" y="101.9">38</text>
<text x="260.1" y="99.2">LPC_CLK_LPC</text>
<text x="260.1" y="97.3">LPC_CLK0_24M</text>
<text x="260.1" y="101.2">LPC_CLK_BIO</text>
<text x="275.9" y="101.2">39</text>
<text x="276.3" y="99.2">29</text>
<text x="277" y="97.3">27</text>
<text x="130.9" y="106.5">XDP_TRST_CPU_N</text>
<text x="134.4" y="104.6">XDP_TMS_CPU</text>
<text x="135.5" y="102.7">XDP_TDO_CPU</text>
<text x="154.7" y="103.8">XDP_TDO_CPU</text>
<text x="154.7" y="105.8">XDP_TMS_CPU</text>
<text x="154.7" y="107.7">XDP_TRST_CPU_N</text>
<text x="171.3" y="105.8">38</text>
<text x="171.4" y="103.8">38</text>
<text x="174.5" y="107.7">5</text>
<text x="131.1" y="110.4">PCH_JTAG_TCLK</text>
<text x="131.1" y="112.3">PCH_JTAG_TDI</text>
<text x="154.5" y="113.5">PCH_JTAG_TDI</text>
<text x="171.4" y="113.5">38</text>
<text x="131.1" y="114.3">PCH_JTAG_TDO</text>
<text x="131.1" y="118.1">XDP_TRST_CPU_N</text>
<text x="131.1" y="116.2">PCH_JTAG_TMS</text>
<text x="154.3" y="115.6">PCH_JTAG_TDO</text>
<text x="154.7" y="117.4">PCH_JTAG_TMS</text>
<text x="155" y="119.3">XDP_TRST_CPU_N</text>
<text x="172" y="115.6">38</text>
<text x="172.2" y="117.4">38</text>
<text x="174.9" y="119.3">5</text>
<text x="131.1" y="120.1">XDP_TCLK_JTAGX</text>
<text x="155" y="121.2">XDP_TCLK_JTAGX</text>
<text x="174.2" y="121.2">38</text>
<text x="199.2" y="124.9">SMB_CLK</text>
<text x="241.5" y="126">SMB_CLK_S2</text>
<text x="256.6" y="126">14,17,29,39</text>
<text x="85.4" y="148">XDP_TDI_CPU</text>
<text x="85.4" y="150">XDP_TDO_CPU</text>
<text x="104.7" y="148">XDP_TCLK</text>
<text x="104.7" y="150">XDP_TRST_CPU_N R55</text>
<text x="85.4" y="151.9">XDP_TMS_CPU</text>
<text x="85.4" y="155.8">PCH_JTAG_TDI</text>
<text x="104.7" y="155.8">PCH_JTAG_TCLK</text>
<text x="199.2" y="151.9">SMB_DATA</text>
<text x="241.5" y="153.1">SMB_DATA_S2</text>
<text x="257.7" y="153.1">14,17,29,39</text>
<text x="85.4" y="157.7">PCH_JTAG_TDO</text>
<text x="85.4" y="159.6">PCH_JTAG_TMS</text>
<text x="83.4" y="163.5">XDP_TCLK_JTAGX</text>
</g>
<g font-size="1.7" fill="#000080">
<text x="27.1" y="15">R18</text>
<text x="27.1" y="13.1">R11</text>
<text x="27.1" y="17">R14</text>
<text x="38.6" y="15">15</text>
<text x="38.6" y="13.1">15</text>
<text x="38.6" y="17">15</text>
<text x="245.2" y="15">R13</text>
<text x="245.2" y="13.1">R12</text>
<text x="245.2" y="17">R19</text>
<text x="252.9" y="15">1K</text>
<text x="252.9" y="13.1">1K</text>
<text x="252.9" y="17">X/2.2K</text>
<text x="27.1" y="18.9">R20</text>
<text x="27.1" y="22.8">R17</text>
<text x="27.1" y="20.8">R16</text>
<text x="38.6" y="18.9">X/33 AW2</text>
<text x="38.6" y="22.8">0</text>
<text x="38.6" y="20.8">X/33</text>
<text x="245.2" y="22.8">R22</text>
<text x="245.2" y="20.8">R21</text>
<text x="245.2" y="18.9">R15</text>
<text x="252.9" y="22.8">X/10K</text>
<text x="254.8" y="20.8">499</text>
<text x="254.8" y="18.9">499</text>
<text x="245.2" y="26.6">R24</text>
<text x="245.2" y="24.7">R23</text>
<text x="252.9" y="26.6">X/4.7K</text>
<text x="252.9" y="24.7">X/2.2K</text>
<text x="245.2" y="32.4">R26</text>
<text x="245.2" y="30.5">R25</text>
<text x="252.9" y="32.4">1K</text>
<text x="252.9" y="30.5">1K</text>
<text x="21.3" y="57.5">R27</text>
<text x="30.9" y="57.5">10K RCIN#</text>
<text x="27.1" y="61.4">R30</text>
<text x="34.8" y="61.4">0</text>
<text x="146.4" y="62.4">R29</text>
<text x="146.4" y="60.4">R28</text>
<text x="157.9" y="62.4">22</text>
<text x="157.9" y="60.4">22</text>
<text x="21.3" y="69.1">R32</text>
<text x="30.9" y="69.1">10K</text>
<text x="146.7" y="67.2">R31</text>
<text x="158.3" y="67.2">8.2K</text>
<text x="27.1" y="84.5">R33</text>
<text x="27.1" y="86.5">1K</text>
<text x="42.5" y="84.5">R34</text>
<text x="42.5" y="86.5">1K</text>
<text x="56" y="84.5">R35</text>
<text x="56" y="86.5">49.9</text>
<text x="213.7" y="87.6">U2</text>
<text x="48.3" y="94.2">R40</text>
<text x="48.3" y="92.3">R36</text>
<text x="59.9" y="94.2">499</text>
<text x="59.9" y="92.3">43</text>
<text x="237.5" y="94.2">R37</text>
<text x="251" y="94.2">22</text>
<text x="48.3" y="98.1">R39</text>
<text x="48.3" y="96.1">R38</text>
<text x="59.9" y="98.1">X/0</text>
<text x="59.9" y="96.1">60.4/1% C63</text>
<text x="198.9" y="100">C1</text>
<text x="198.9" y="101.9">0.1uF</text>
<text x="237.5" y="96.1">R41</text>
<text x="237.5" y="100">R43</text>
<text x="237.5" y="98.1">R42</text>
<text x="251" y="96.1">22</text>
<text x="251" y="100">22</text>
<text x="251" y="98.1">22</text>
<text x="214.3" y="104.6">2305-1HDCGI</text>
<text x="230.9" y="119.3">R46</text>
<text x="230.9" y="121.6">1K</text>
<text x="216.2" y="130.1">Q1A</text>
<text x="27.1" y="134.7">R47</text>
<text x="27.1" y="136.7">49.9</text>
<text x="34.8" y="134.7">R48</text>
<text x="34.8" y="136.7">49.9</text>
<text x="42.5" y="134.7">R49</text>
<text x="42.5" y="136.7">49.9</text>
<text x="50.2" y="134.7">R50</text>
<text x="50.2" y="136.7">49.9</text>
<text x="216.2" y="132.4">EM6K1GT2R</text>
<text x="61.8" y="148.3">R53</text>
<text x="73.4" y="148.3">X/51</text>
<text x="121.6" y="148.3">R51</text>
<text x="131.3" y="148.3">51</text>
<text x="230.9" y="146.3">R52</text>
<text x="230.9" y="148.6">1K</text>
<text x="61.8" y="152.1">R56</text>
<text x="61.8" y="150.2">R54</text>
<text x="61.8" y="156">R57</text>
<text x="73.4" y="152.1">X/51</text>
<text x="73.4" y="150.2">51</text>
<text x="73.4" y="156">51</text>
<text x="121.6" y="156">R58</text>
<text x="131.3" y="150.2">X/51</text>
<text x="131.3" y="156">X/51</text>
<text x="61.8" y="157.9">R59</text>
<text x="61.8" y="159.8">R60</text>
<text x="73.4" y="157.9">X/51</text>
<text x="73.4" y="159.8">51</text>
<text x="216.2" y="157.1">Q1B</text>
<text x="216.2" y="159.4">EM6K1GT2R</text>
<text x="63.7" y="163.7">R61</text>
<text x="71.5" y="163.7">X/1K</text>
</g>
<g font-size="1.7" fill="#004080">
<text x="49.3" y="14.3">SPI0_CLK</text>
<text x="49.3" y="16.2">SPI0_MISO</text>
<text x="114.6" y="17.2">GPP_C1/SMBDATA</text>
<text x="115.8" y="15.3">GPP_C0/SMBCLK</text>
<text x="49.3" y="18.2">SPI0_MOSI</text>
<text x="49.3" y="20.1">SPI0_IO2</text>
<text x="49.3" y="22">SPI0_IO3</text>
<text x="49.3" y="23.9">SPI0_CS0#</text>
<text x="112.6" y="19.1">GPP_C2/SMBALERT#</text>
<text x="115" y="23">GPP_C3/SML0CLK</text>
<text x="49.3" y="25.9">SPI0_CS1#</text>
<text x="49.3" y="27.8">SPI0_CS2#</text>
<text x="111.8" y="26.8">GPP_C5/SML0ALERT#</text>
<text x="113.8" y="24.9">GPP_C4/SML0DATA</text>
<text x="49.3" y="35.5">GPP_D1/SPI1_CLK</text>
<text x="102.2" y="34.6">GPP_B23/SML1ALERT#/PCHHOT#</text>
<text x="113.8" y="32.6">GPP_C7/SML1DATA</text>
<text x="115" y="30.7">GPP_C6/SML1CLK</text>
<text x="49.3" y="37.5">GPP_D2/SPI1_MISO</text>
<text x="49.3" y="39.4">GPP_D3/SPI1_MOSI</text>
<text x="49.3" y="41.3">GPP_D21/SPI1_IO2</text>
<text x="49.3" y="43.2">GPP_D22/SPI1_IO3</text>
<text x="49.3" y="45.2">GPP_D0/SPI1_CS#</text>
<text x="110.4" y="46.1">GPP_A1/LAD0/ESPI_IO0</text>
<text x="49.3" y="52.9">CL_CLK</text>
<text x="106.2" y="53.9">GPP_A5/LFRAME#/ESPI_CS#</text>
<text x="110.4" y="48.1">GPP_A2/LAD1/ESPI_IO1</text>
<text x="110.4" y="50">GPP_A3/LAD2/ESPI_IO2</text>
<text x="110.4" y="51.9">GPP_A4/LAD3/ESPI_IO3</text>
<text x="49.3" y="54.8">CL_DATA</text>
<text x="49.3" y="56.8">CL_RST#</text>
<text x="99.9" y="55.8">GPP_A14/SUS_STAT#/ESPI_RESET#</text>
<text x="49.3" y="62.5">GPP_A0/RCIN#</text>
<text x="101.8" y="61.6">GPP_A9/CLKOUT_LPC0/ESPI_CLK</text>
<text x="109.7" y="63.5">GPP_A10/CLKOUT_LPC1</text>
<text x="114.9" y="65.4">GPP_A8/CLKRUN#</text>
<text x="49.3" y="66.4">GPP_A6/SERIRQ</text>
<text x="72.4" y="91.5">CATERR#</text>
<text x="72.4" y="93.4">PECI</text>
<text x="72.4" y="95.4">PROCHOT#</text>
<text x="215.3" y="91.5">REF</text>
<text x="215.3" y="95.4">VDD</text>
<text x="221.7" y="91.5">CLKOUT</text>
<text x="223.3" y="95.4">CLKA1</text>
<text x="72.4" y="99.2">SKTOCC#</text>
<text x="72.4" y="97.3">THERMTRIP#</text>
<text x="111.2" y="100.2">PROC_TCK</text>
<text x="215.3" y="97.3">GND</text>
<text x="223.3" y="97.3">CLKA2</text>
<text x="223.3" y="101.2">CLKA4</text>
<text x="223.3" y="99.2">CLKA3</text>
<text x="72.4" y="103.1">BPM#[0]</text>
<text x="72.4" y="105">BPM#[1]</text>
<text x="72.4" y="107">BPM#[2]</text>
<text x="109.2" y="107.9">PROC_TRST#</text>
<text x="111" y="104.1">PROC_TDO</text>
<text x="111" y="106">PROC_TMS</text>
<text x="111.9" y="102.1">PROC_TDI</text>
<text x="72.4" y="112.7">GPP_E3/CPU_GP0</text>
<text x="72.4" y="108.9">BPM#[3]</text>
<text x="107.1" y="111.8">PCH_JTAG_TCK</text>
<text x="107.8" y="113.7">PCH_JTAG_TDI</text>
<text x="72.4" y="116.6">GPP_B3/CPU_GP2</text>
<text x="72.4" y="118.5">GPP_B4/CPU_GP3</text>
<text x="72.4" y="114.7">GPP_E7/CPU_GP1</text>
<text x="107" y="115.6">PCH_JTAG_TDO</text>
<text x="107" y="117.6">PCH_JTAG_TMS</text>
<text x="110.5" y="119.5">PCH_TRST#</text>
<text x="72.4" y="122.4">PROC_POPIRCOMP</text>
<text x="72.4" y="124.3">PCH_OPIRCOMP</text>
<text x="115.1" y="121.4">JTAGX</text>
<text x="72.4" y="128.2">OPC_RCOMP</text>
<text x="72.4" y="126.3">OPCE_RCOMP</text>
</g>
<g font-size="1.4">
<text x="30.9" y="1.5">5</text>
<text x="88.8" y="1.5">4</text>
<text x="146.7" y="1.5">3</text>
<text x="204.7" y="1.5">2</text>
<text x="262.6" y="1.5">1</text>
<text x=".5" y="26.1">D</text>
<text x="292" y="26.1">D</text>
<text x=".5" y="71.9">C</text>
<text x="292" y="71.9">C</text>
<text x=".5" y="117.8">B</text>
<text x="292" y="117.8">B</text>
<text x=".5" y="163.6">A</text>
<text x="292" y="163.6">A</text>
<text x="30.9" y="186.8">5</text>
<text x="88.8" y="186.8">4</text>
<text x="146.7" y="186.8">3</text>
<text x="204.7" y="186.8">2</text>
<text x="262.6" y="186.8">1</text>
</g>
<g font-size="1.4" fill="#000080">
<text x="50.2" y="7">U1E</text>
<text x="48.3" y="70.7">SKYLAK-U SERIES</text>
<text x="73.4" y="86.2">U1D</text>
<text x="71.5" y="132.5">SKYLAK-U SERIES</text>
</g>
<g font-size="1.4" fill="#00f">
<text x="57" y="10.5">SPI - FLASH</text>
<text x="79.9" y="6.1">SKL_ULT</text>
<text x="54.1" y="31.7">SPI - TOUCH</text>
<text x="86.9" y="44.3">LPC</text>
<text x="55.1" y="49.1">C LINK</text>
<text x="85.7" y="86.2">SKL_ULT</text>
<text x="104.9" y="94.8">JTAG</text>
</g>
<g font-size="1.3" fill="#00f">
<text x="100.4" y="11.4">SMBUS, SMLINK</text>
<text x="83.8" y="100.6">CPU MISC</text>
</g>
</svg>
